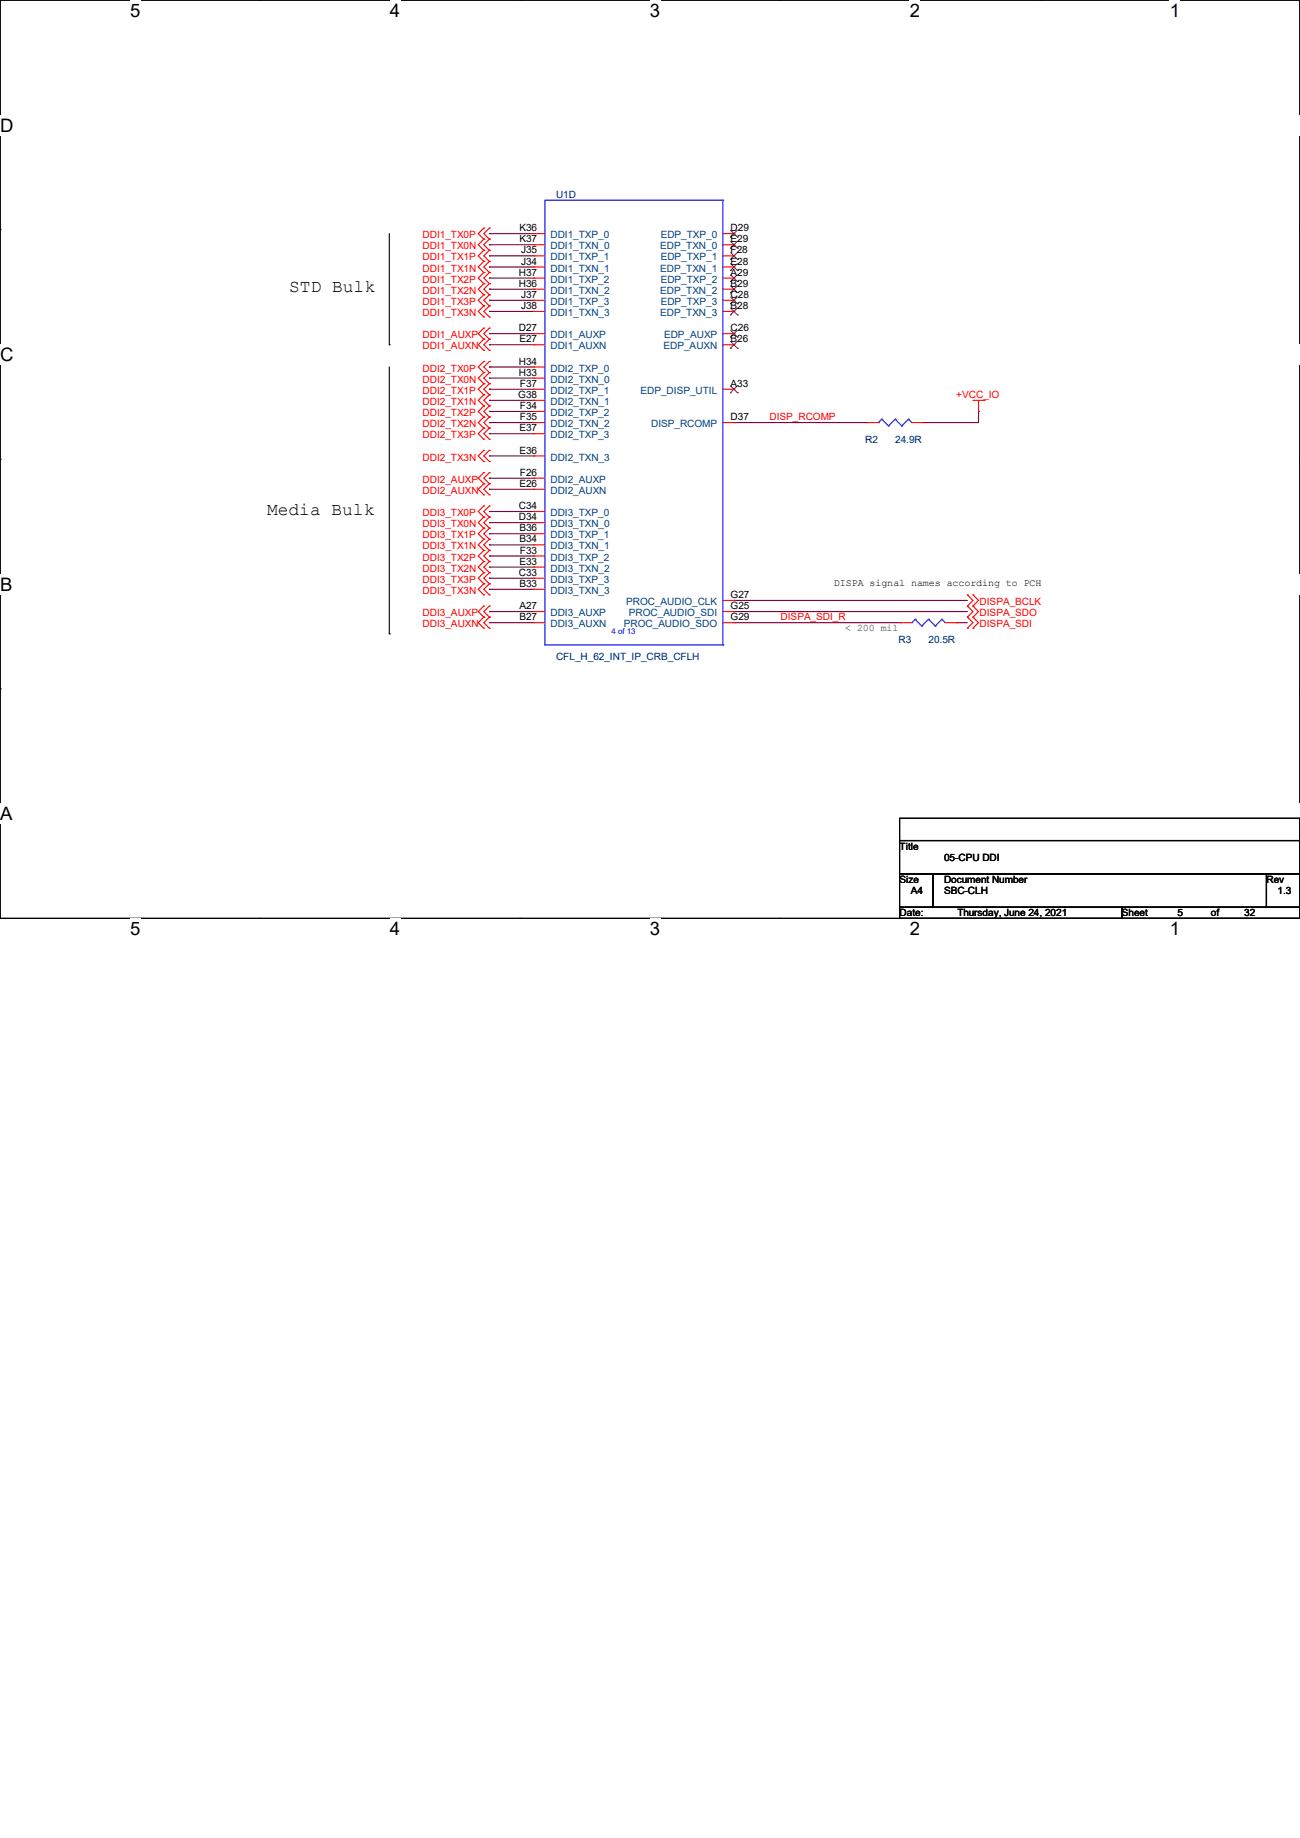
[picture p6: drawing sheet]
<svg xmlns="http://www.w3.org/2000/svg" width="297mm" height="420mm" viewBox="0 0 297 420" stroke-linecap="round" stroke-linejoin="round" font-family="sans-serif">
<path d="M0 0h297v209.8h-297z" fill="none" stroke="#000" stroke-width=".25"/>
<g fill="#fff">
<path d="M29.7 0h2.4v4.8h-2.4z"/>
<path d="M29.7 209.8h2.4v4.8h-2.4z"/>
</g>
<path d="M59.4 0h.1M59.4 209.8h.1" fill="none" stroke="#000" stroke-width=".25"/>
<g fill="#fff">
<path d="M89.1 0h2.3v4.8h-2.3z"/>
<path d="M89.1 209.8h2.3v4.8h-2.3z"/>
</g>
<path d="M118.8 0h.1M118.8 209.8h.1" fill="none" stroke="#000" stroke-width=".25"/>
<g fill="#fff">
<path d="M148.5 0h2.3v4.8h-2.3z"/>
<path d="M148.5 209.8h2.3v4.8h-2.3z"/>
</g>
<path d="M178.2 0h.1M178.2 209.8h.1" fill="none" stroke="#000" stroke-width=".25"/>
<g fill="#fff">
<path d="M207.9 0h2.3v4.8h-2.3z"/>
<path d="M207.9 209.8h2.3v4.8h-2.3z"/>
</g>
<path d="M237.6 0h.1M237.6 209.8h.1" fill="none" stroke="#000" stroke-width=".25"/>
<g fill="#fff">
<path d="M267.3 0h2.3v4.8h-2.3z"/>
<path d="M267.3 209.8h2.3v4.8h-2.3z"/>
<path d="M0 26.2h3.1v4.8h-3.1z"/>
<path d="M297 26.2v4.8z"/>
<path d="M0 78.7h3.1v4.7h-3.1z"/>
<path d="M297 78.7v4.7z"/>
</g>
<path d="M0 52.5h.1M297 52.5h.1" fill="none" stroke="#000" stroke-width=".25"/>
<g fill="#fff">
<path d="M0 131.1h2.9v4.8h-2.9z"/>
<path d="M297 131.1v4.8z"/>
</g>
<path d="M0 104.9h.1M297 104.9h.1" fill="none" stroke="#000" stroke-width=".25"/>
<g fill="#fff">
<path d="M0 183.6h2.9v4.7h-2.9z"/>
<path d="M296.9 183.6h.1v4.7h-.1z"/>
</g>
<g fill="none" stroke="#000" stroke-width=".25">
<path d="M88.9 53.4v25.4M88.9 78.8h.1M88.9 83.9v60.9M0 157.4h.1M88.9 144.8h.1M297 157.4h.1M205.5 187h91.5v5.1h-91.5zM205.5 192.1h91.5v7.6h-91.5zM205.5 199.7h7.6v7.6h-7.6zM213.1 199.7h76.2v7.6h-76.2zM289.3 199.7h7.7v7.6h-7.7zM205.5 207.3h50.8v2.5h-50.8z"/>
<path d="M256.3 207.3h40.7v2.5h-40.7z"/>
</g>
<g fill="none" stroke="#800040" stroke-width=".25">
<path d="M111.8 53.4h.1M111.8 55.9h.1M111.8 58.5h.1M111.8 53.4h10.2M111.8 55.9h10.2M111.8 58.5h10.2M111.8 61h.1M111.8 63.5h.1M111.8 66.1h.1M111.8 68.6h.1M111.8 71.2h.1M111.8 76.2h.1"/>
<path d="M111.8 78.8h.1M111.8 61h10.2M111.8 63.5h10.2M111.8 66.1h10.2M111.8 68.6h10.2M111.8 71.2h10.2M111.8 76.2h10.2M111.8 78.8h10.2M111.8 83.9h.1M111.8 86.4h.1M111.8 88.9h.1M111.8 91.5h.1"/>
<path d="M111.8 94h.1M111.8 96.6h.1M111.8 99.1h.1M111.8 96.6h10.2M111.8 83.9h10.2M111.8 86.4h10.2M111.8 88.9h10.2M111.8 91.5h10.2M111.8 94h10.2M111.8 99.1h10.2M167.7 96.6h.1M167.7 96.6h30.5"/>
<path d="M210.9 96.6h.1M223.6 94h.1M223.6 94v2.6h-12.7M111.8 104.2h.1M111.8 116.9h.1M111.8 119.4h.1M111.8 109.3h.1M111.8 111.8h.1M111.8 104.2h10.2M111.8 116.9h10.2M111.8 119.4h10.2M111.8 109.3h10.2"/>
<path d="M111.8 111.8h10.2M111.8 122h.1M111.8 124.5h.1M111.8 127h.1M111.8 129.6h.1M111.8 132.1h.1M111.8 134.7h.1M111.8 139.7h.1M111.8 139.7h10.2M111.8 122h10.2M111.8 124.5h10.2M111.8 127h10.2"/>
<path d="M111.8 129.6h10.2M111.8 132.1h10.2M111.8 134.7h10.2M167.7 137.2h.1M167.7 139.7h.1M167.7 137.2h53.3M167.7 139.7h53.3M111.8 142.3h.1M111.8 142.3h10.2M167.7 142.3h.1M167.7 142.3h38.1M218.5 142.3h.1"/>
<path d="M218.5 142.3h2.5"/>
</g>
<g fill="none" stroke="#f00" stroke-width=".25">
<path d="M110.5 52.1h.1M110.5 54.7h.1M110.5 57.2h.1M110.5 59.7h.1M110.5 52.1l-1.2 1.3 1.2 1.3M110.5 54.7l-1.2 1.2 1.2 1.3M110.5 57.2l-1.2 1.3 1.2 1.2M110.5 59.7l-1.2 1.3 1.2 1.3M111.8 52.1h.1M111.8 54.7h.1M111.8 57.2h.1M111.8 59.7h.1"/>
<path d="M111.8 52.1l-1.3 1.3 1.3 1.3M111.8 54.7l-1.3 1.2 1.3 1.3M111.8 57.2l-1.3 1.3 1.3 1.2M111.8 59.7l-1.3 1.3 1.3 1.3M122 53.4h.1M122 55.9h.1M122 58.5h.1M122 53.4h2.5M122 55.9h2.5M122 58.5h2.5M165.1 53.4h2.6M165.1 55.9h2.6"/>
<path d="M165.1 58.5h2.6M167.7 53.4h.1M167.7 55.9h.1M167.7 58.5h.1M110.5 62.3h.1M110.5 64.8h.1M110.5 67.4h.1M110.5 69.9h.1M110.5 72.4h.1M110.5 75h.1M110.5 77.5h.1M110.5 62.3l-1.2 1.2 1.2 1.3"/>
<path d="M110.5 64.8l-1.2 1.3 1.2 1.3M110.5 67.4l-1.2 1.2 1.2 1.3M110.5 69.9l-1.2 1.3 1.2 1.2M110.5 75l-1.2 1.2 1.2 1.3M110.5 77.5l-1.2 1.3 1.2 1.3M111.8 62.3h.1M111.8 64.8h.1M111.8 67.4h.1M111.8 69.9h.1M111.8 72.4h.1M111.8 75h.1M111.8 77.5h.1"/>
<path d="M111.8 62.3l-1.3 1.2 1.3 1.3M111.8 64.8l-1.3 1.3 1.3 1.3M111.8 67.4l-1.3 1.2 1.3 1.3M111.8 69.9l-1.3 1.3 1.3 1.2M111.8 75l-1.3 1.2 1.3 1.3M111.8 77.5l-1.3 1.3 1.3 1.3M122 61h.1M122 63.5h.1M122 66.1h.1M122 68.6h.1M122 71.2h.1M122 76.2h.1"/>
<path d="M122 78.8h.1M122 61h2.5M122 63.5h2.5M122 66.1h2.5M122 68.6h2.5M122 71.2h2.5M122 76.2h2.5M122 78.8h2.5M165.1 61h2.6M165.1 63.5h2.6M165.1 66.1h2.6M165.1 68.6h2.6"/>
<path d="M165.1 71.2h2.6M165.1 76.2h2.6M165.1 78.8h2.6M167.7 61h.1M167.7 63.5h.1M167.7 66.1h.1M167.7 68.6h.1M167.7 71.2h.1M167.7 76.2h.1M167.7 78.8h.1M110.5 82.6h.1M110.5 85.1h.1"/>
<path d="M110.5 87.7h.1M110.5 90.2h.1M110.5 92.8h.1M110.5 95.3h.1M110.5 97.8h.1M110.5 80.1h.1M110.5 82.6l-1.2 1.3 1.2 1.2M110.5 85.1l-1.2 1.3 1.2 1.3M110.5 87.7l-1.2 1.2 1.2 1.3M110.5 90.2l-1.2 1.3 1.2 1.3M110.5 92.8l-1.2 1.2 1.2 1.3M110.5 95.3l-1.2 1.3 1.2 1.2"/>
<path d="M110.5 97.8l-1.2 1.3 1.2 1.3M111.8 82.6h.1M111.8 85.1h.1M111.8 87.7h.1M111.8 90.2h.1M111.8 92.8h.1M111.8 95.3h.1M111.8 97.8h.1M111.8 80.1h.1M111.8 82.6l-1.3 1.3 1.3 1.2M111.8 85.1l-1.3 1.3 1.3 1.3M111.8 87.7l-1.3 1.2 1.3 1.3"/>
<path d="M111.8 90.2l-1.3 1.3 1.3 1.3M111.8 92.8l-1.3 1.2 1.3 1.3M111.8 95.3l-1.3 1.3 1.3 1.2M111.8 97.8l-1.3 1.3 1.3 1.3M122 83.9h.1M122 86.4h.1M122 88.9h.1M122 91.5h.1M122 94h.1M122 96.6h.1M122 99.1h.1M122 91.5h2.5"/>
<path d="M122 96.6h2.5M122 83.9h2.5M122 86.4h2.5M122 88.9h2.5M122 94h2.5M122 99.1h2.5M165.1 96.6h2.6M165.1 88.9h2.6M167.7 88.9h.1M167.7 96.6h.1M198.2 96.6h.1M198.2 96.6h2.5"/>
<path d="M208.3 96.6h2.6M210.9 96.6h.1M222.3 91.5h2.5M223.6 94h.1M223.6 91.5v2.5M224.8 91.5h.1M110.5 100.4h.1M110.5 102.9h.1M110.5 105.5h.1M110.5 115.6h.1M110.5 118.2h.1M110.5 108h.1"/>
<path d="M110.5 110.5h.1M110.5 113.1h.1M110.5 102.9l-1.2 1.3 1.2 1.3M110.5 115.6l-1.2 1.3 1.2 1.3M110.5 118.2l-1.2 1.2 1.2 1.3M110.5 108l-1.2 1.3 1.2 1.2M110.5 110.5l-1.2 1.3 1.2 1.3M111.8 100.4h.1M111.8 102.9h.1M111.8 105.5h.1M111.8 115.6h.1M111.8 118.2h.1"/>
<path d="M111.8 108h.1M111.8 110.5h.1M111.8 113.1h.1M111.8 102.9l-1.3 1.3 1.3 1.3M111.8 115.6l-1.3 1.3 1.3 1.3M111.8 118.2l-1.3 1.2 1.3 1.3M111.8 108l-1.3 1.3 1.3 1.2M111.8 110.5l-1.3 1.3 1.3 1.3M122 104.2h.1M122 109.3h.1M122 111.8h.1M122 116.9h.1"/>
<path d="M122 119.4h.1M122 104.2h2.5M122 109.3h2.5M122 111.8h2.5M122 116.9h2.5M122 119.4h2.5M110.5 120.7h.1M110.5 123.2h.1M110.5 125.8h.1M110.5 128.3h.1M110.5 130.9h.1M110.5 133.4h.1"/>
<path d="M110.5 135.9h.1M110.5 138.5h.1M110.5 120.7l-1.2 1.3 1.2 1.2M110.5 123.2l-1.2 1.3 1.2 1.3M110.5 125.8l-1.2 1.2 1.2 1.3M110.5 128.3l-1.2 1.3 1.2 1.3M110.5 130.9l-1.2 1.2 1.2 1.3M110.5 133.4l-1.2 1.3 1.2 1.2M110.5 138.5l-1.2 1.2 1.2 1.3M111.8 120.7h.1M111.8 123.2h.1M111.8 125.8h.1"/>
<path d="M111.8 128.3h.1M111.8 130.9h.1M111.8 133.4h.1M111.8 135.9h.1M111.8 138.5h.1M111.8 120.7l-1.3 1.3 1.3 1.2M111.8 123.2l-1.3 1.3 1.3 1.3M111.8 125.8l-1.3 1.2 1.3 1.3M111.8 128.3l-1.3 1.3 1.3 1.3M111.8 130.9l-1.3 1.2 1.3 1.3M111.8 133.4l-1.3 1.3 1.3 1.2M111.8 138.5l-1.3 1.2 1.3 1.3"/>
<path d="M122 122h.1M122 124.5h.1M122 127h.1M122 129.6h.1M122 132.1h.1M122 134.7h.1M122 139.7h.1M122 122h2.5M122 124.5h2.5M122 127h2.5M122 129.6h2.5M122 132.1h2.5"/>
<path d="M122 134.7h2.5M122 139.7h2.5M165.1 139.7h2.6M165.1 137.2h2.6M167.7 137.2h.1M167.7 139.7h.1M221 138.5h.1M221 135.9h.1M221 138.5l1.3 1.2-1.3 1.3M221 135.9l1.3 1.3-1.3 1.3M222.3 138.5h.1M222.3 135.9h.1"/>
<path d="M222.3 138.5l1.3 1.2-1.3 1.3M222.3 135.9l1.3 1.3-1.3 1.3M110.5 141h.1M110.5 143.6h.1M110.5 141l-1.2 1.3 1.2 1.3M111.8 141h.1M111.8 143.6h.1M111.8 141l-1.3 1.3 1.3 1.3M122 142.3h.1M122 142.3h2.5M165.1 142.3h2.6M167.7 142.3h.1"/>
<path d="M205.8 142.3h.1M205.8 142.3h2.5M215.9 142.3h2.6M218.5 142.3h.1M221 141h.1M221 143.6h.1M221 141l1.3 1.3-1.3 1.3M222.3 141h.1M222.3 143.6h.1M222.3 141l1.3 1.3-1.3 1.3"/>
</g>
<g fill="none" stroke="#00f" stroke-width=".25">
<path d="M165.1 45.8h.1M165.1 45.8h-40.6v101.6M165.1 45.8v101.6M200.7 96.6h.1M201.5 95.8h.1M201.5 95.8l1.5 1.5M201.5 95.8l-.8 .8M203 97.3h.1M204.5 95.8h.1M204.5 95.8l1.5 1.5M204.5 95.8l-1.5 1.5M206 97.3h.1"/>
<path d="M207.6 95.8h.1M207.6 95.8l.7 .8M207.6 95.8l-1.6 1.5M124.5 147.4h.1M124.5 147.4h40.6M165.1 147.4h.1M208.3 142.3h.1M209.1 141.5h.1M209.1 141.5l1.5 1.5M209.1 141.5l-.8 .8M210.6 143h.1M212.1 141.5h.1"/>
<path d="M212.1 141.5l1.6 1.5M212.1 141.5l-1.5 1.5M213.7 143h.1M215.2 141.5h.1M215.2 141.5l.7 .8M215.2 141.5l-1.5 1.5"/>
</g>
<g fill="none" stroke="#804000" stroke-width=".23">
<path d="M166.9 54.2h.1M166.9 56.7h.1M166.9 59.3h.1M166.9 52.6l1.6 1.6M166.9 55.2l1.6 1.5M166.9 57.7l1.6 1.6M168.4 52.6l-1.5 1.6M168.4 55.2l-1.5 1.5M168.4 57.7l-1.5 1.6M168.5 54.2h.1M168.5 56.7h.1M168.5 59.3h.1"/>
<path d="M166.9 61.8h.1M166.9 64.3h.1M166.9 66.9h.1M166.9 69.4h.1M166.9 72h.1M166.9 77h.1M166.9 79.6h.1M166.9 60.2l1.6 1.6M166.9 62.8l1.6 1.5M166.9 65.3l1.6 1.6M166.9 67.9l1.6 1.5M166.9 70.4l1.6 1.6"/>
<path d="M166.9 75.5l1.6 1.5M166.9 78l1.6 1.6M168.4 60.2l-1.5 1.6M168.4 62.8l-1.5 1.5M168.4 65.3l-1.5 1.6M168.4 67.9l-1.5 1.5M168.4 70.4l-1.5 1.6M168.4 75.5l-1.5 1.5M168.4 78l-1.5 1.6M168.5 61.8h.1M168.5 64.3h.1M168.5 66.9h.1"/>
<path d="M168.5 69.4h.1M168.5 72h.1M168.5 77h.1M168.5 79.6h.1M166.9 89.7h.1M166.9 88.2l1.6 1.5M168.4 88.2l-1.5 1.5M168.5 89.7h.1"/>
</g>
<g font-size="4.2">
<text x="29.7" y="3.9">5</text>
<text x="89.1" y="3.9">4</text>
<text x="148.5" y="3.9">3</text>
<text x="207.9" y="3.9">2</text>
<text x="267.3" y="3.9">1</text>
<text x="0" y="30.1">D</text>
<text x="0" y="82.5">C</text>
<text x="0" y="135">B</text>
<text x="0" y="187.4">A</text>
<text x="297" y="187.4">A</text>
<text x="29.7" y="213.7">5</text>
<text x="89.1" y="213.7">4</text>
<text x="148.5" y="213.7">3</text>
<text x="207.9" y="213.7">2</text>
<text x="267.3" y="213.7">1</text>
</g>
<g font-size="4.1">
<text x="66.1" y="66.8">STD Bulk</text>
<text x="61" y="117.6">Media Bulk</text>
</g>
<g font-size="2.3" fill="#000080">
<text x="127" y="45.3">U1D</text>
<text x="197.7" y="101.2">R2</text>
<text x="204.5" y="101.2">24.9R</text>
<text x="205.3" y="146.9">R3</text>
<text x="212.1" y="146.9">20.5R</text>
<text x="127" y="150.7">CFL_H_62_INT_IP_CRB_CFLH</text>
</g>
<g font-size="2.3">
<text x="118.7" y="52.8">K36</text>
<text x="166.9" y="52.8">D29</text>
<text x="118.7" y="55.4">K37</text>
<text x="119" y="57.9">J35</text>
<text x="166.9" y="55.4">E29</text>
<text x="166.9" y="57.9">F28</text>
<text x="118.5" y="63">H37</text>
<text x="118.5" y="65.5">H36</text>
<text x="119" y="60.5">J34</text>
<text x="166.9" y="60.5">E28</text>
<text x="166.9" y="63">A29</text>
<text x="166.9" y="65.5">B29</text>
<text x="119" y="68.1">J37</text>
<text x="119" y="70.6">J38</text>
<text x="166.9" y="68.1">C28</text>
<text x="166.9" y="70.6">B28</text>
<text x="118.5" y="75.7">D27</text>
<text x="166.9" y="75.7">C26</text>
<text x="118.5" y="83.3">H34</text>
<text x="118.7" y="78.2">E27</text>
<text x="166.9" y="78.2">B26</text>
<text x="118.5" y="85.9">H33</text>
<text x="118.8" y="88.4">F37</text>
<text x="166.9" y="88.4">A33</text>
<text x="118.4" y="90.9">G38</text>
<text x="118.8" y="93.5">F34</text>
<text x="118.7" y="98.6">E37</text>
<text x="118.8" y="96">F35</text>
<text x="166.9" y="96">D37</text>
<text x="118.7" y="103.6">E36</text>
<text x="118.7" y="111.3">E26</text>
<text x="118.8" y="108.7">F26</text>
<text x="118.5" y="116.3">C34</text>
<text x="118.5" y="118.9">D34</text>
<text x="118.7" y="121.4">B36</text>
<text x="118.7" y="124">B34</text>
<text x="118.5" y="131.6">C33</text>
<text x="118.7" y="129">E33</text>
<text x="118.8" y="126.5">F33</text>
<text x="118.7" y="134.1">B33</text>
<text x="166.9" y="136.7">G27</text>
<text x="190.5" y="134">DISPA signal names according to PCH</text>
<text x="118.7" y="139.2">A27</text>
<text x="118.7" y="141.7">B27</text>
<text x="166.9" y="139.2">G25</text>
<text x="166.9" y="141.7">G29</text>
<text x="205.5" y="194.1">Title</text>
<text x="215.7" y="196.7">05-CPU DDI</text>
<text x="205.5" y="201.8">Size</text>
<text x="215.7" y="201.8">Document Number</text>
<text x="289.4" y="201.8">Rev</text>
<text x="205.5" y="209.4">Date:</text>
<text x="208.1" y="204.3">A4</text>
<text x="215.7" y="204.3">SBC-CLH</text>
<text x="218.7" y="209.4">Thursday, June 24, 2021</text>
<text x="256.3" y="209.4">Sheet</text>
<text x="269" y="209.4">5</text>
<text x="276.7" y="209.4">of</text>
<text x="284.3" y="209.4">32</text>
<text x="291.9" y="204.3">1.3</text>
</g>
<g font-size="2.3" fill="#f00">
<text x="96.6" y="54.4">DDI1_TX0P</text>
<text x="96.6" y="57">DDI1_TX0N</text>
<text x="96.6" y="59.5">DDI1_TX1P</text>
<text x="96.6" y="62.1">DDI1_TX1N</text>
<text x="96.6" y="64.6">DDI1_TX2P</text>
<text x="96.6" y="67.1">DDI1_TX2N</text>
<text x="96.6" y="69.7">DDI1_TX3P</text>
<text x="96.6" y="72.2">DDI1_TX3N</text>
<text x="96.6" y="77.3">DDI1_AUXP</text>
<text x="96.6" y="79.8">DDI1_AUXN</text>
<text x="96.6" y="84.9">DDI2_TX0P</text>
<text x="96.6" y="87.5">DDI2_TX0N</text>
<text x="96.6" y="90">DDI2_TX1P</text>
<text x="96.6" y="92.5">DDI2_TX1N</text>
<text x="96.6" y="95.1">DDI2_TX2P</text>
<text x="218.5" y="91">+VCC_IO</text>
<text x="96.6" y="97.6">DDI2_TX2N</text>
<text x="96.6" y="100.2">DDI2_TX3P</text>
<text x="175.8" y="96.1">DISP_RCOMP</text>
<text x="96.6" y="105.2">DDI2_TX3N</text>
<text x="96.6" y="110.3">DDI2_AUXP</text>
<text x="96.6" y="112.9">DDI2_AUXN</text>
<text x="96.6" y="117.9">DDI3_TX0P</text>
<text x="96.6" y="120.5">DDI3_TX0N</text>
<text x="96.6" y="123">DDI3_TX1P</text>
<text x="96.6" y="125.6">DDI3_TX1N</text>
<text x="96.6" y="128.1">DDI3_TX2P</text>
<text x="96.6" y="130.6">DDI3_TX2N</text>
<text x="96.6" y="133.2">DDI3_TX3P</text>
<text x="96.6" y="135.7">DDI3_TX3N</text>
<text x="96.6" y="140.8">DDI3_AUXP</text>
<text x="96.6" y="143.3">DDI3_AUXN</text>
<text x="178.4" y="141.8">DISPA_SDI_R</text>
<text x="223.8" y="143.3">DISPA_SDI</text>
<text x="223.8" y="140.8">DISPA_SDO</text>
<text x="223.8" y="138.3">DISPA_BCLK</text>
</g>
<g font-size="2.3" fill="#004080">
<text x="125.8" y="54.4">DDI1_TXP_0</text>
<text x="125.8" y="57">DDI1_TXN_0</text>
<text x="125.8" y="59.5">DDI1_TXP_1</text>
<text x="150.8" y="57">EDP_TXN_0</text>
<text x="151" y="54.4">EDP_TXP_0</text>
<text x="151" y="59.5">EDP_TXP_1</text>
<text x="125.8" y="62.1">DDI1_TXN_1</text>
<text x="125.8" y="64.6">DDI1_TXP_2</text>
<text x="150.8" y="62.1">EDP_TXN_1</text>
<text x="151" y="64.6">EDP_TXP_2</text>
<text x="125.8" y="67.1">DDI1_TXN_2</text>
<text x="125.8" y="69.7">DDI1_TXP_3</text>
<text x="150.8" y="67.1">EDP_TXN_2</text>
<text x="151" y="69.7">EDP_TXP_3</text>
<text x="125.8" y="72.2">DDI1_TXN_3</text>
<text x="125.8" y="77.3">DDI1_AUXP</text>
<text x="150.8" y="72.2">EDP_TXN_3</text>
<text x="151.7" y="77.3">EDP_AUXP</text>
<text x="125.8" y="79.8">DDI1_AUXN</text>
<text x="151.6" y="79.8">EDP_AUXN</text>
<text x="125.8" y="84.9">DDI2_TXP_0</text>
<text x="125.8" y="87.5">DDI2_TXN_0</text>
<text x="125.8" y="90">DDI2_TXP_1</text>
<text x="125.8" y="92.5">DDI2_TXN_1</text>
<text x="125.8" y="95.1">DDI2_TXP_2</text>
<text x="146.3" y="90">EDP_DISP_UTIL</text>
<text x="125.8" y="97.6">DDI2_TXN_2</text>
<text x="125.8" y="100.2">DDI2_TXP_3</text>
<text x="148.8" y="97.6">DISP_RCOMP</text>
<text x="125.8" y="105.2">DDI2_TXN_3</text>
<text x="125.8" y="110.3">DDI2_AUXP</text>
<text x="125.8" y="112.9">DDI2_AUXN</text>
<text x="125.8" y="117.9">DDI3_TXP_0</text>
<text x="125.8" y="120.5">DDI3_TXN_0</text>
<text x="125.8" y="123">DDI3_TXP_1</text>
<text x="125.8" y="125.6">DDI3_TXN_1</text>
<text x="125.8" y="128.1">DDI3_TXP_2</text>
<text x="125.8" y="130.6">DDI3_TXN_2</text>
<text x="125.8" y="133.2">DDI3_TXP_3</text>
<text x="125.8" y="135.7">DDI3_TXN_3</text>
<text x="125.8" y="140.8">DDI3_AUXP</text>
<text x="125.8" y="143.3">DDI3_AUXN</text>
<text x="142.5" y="143.3">PROC_AUDIO_SDO</text>
<text x="143" y="138.3">PROC_AUDIO_CLK</text>
<text x="143.7" y="140.8">PROC_AUDIO_SDI</text>
</g>
<text font-size="2.3" fill="#008000" x="193.1" y="144.1">&lt; 200 mil</text>
<text font-size="1.8" fill="#00f" x="139.7" y="144.9">4 of 13</text>
</svg>
